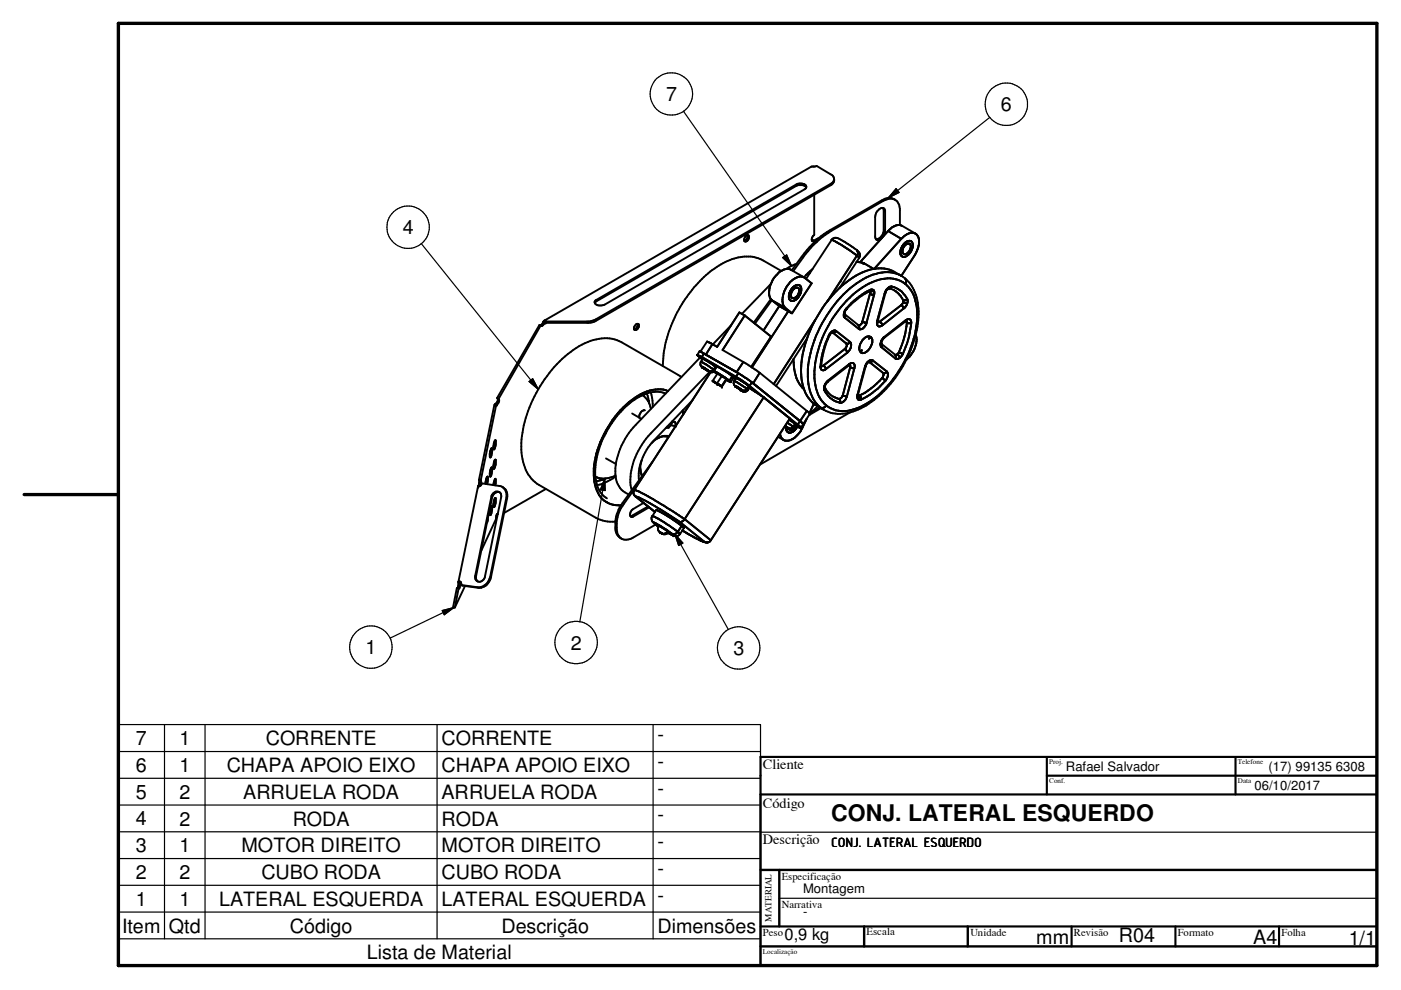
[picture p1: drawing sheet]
<svg xmlns="http://www.w3.org/2000/svg" width="297mm" height="210mm" viewBox="0 0 297 210" stroke-linecap="round" stroke-linejoin="round" font-family="sans-serif">
<g fill="none" stroke="#000" stroke-width=".41">
<path d="M170.9 39.8l-.2-.3a1.83 1.83 0 0 0-1.9-.1l-42.4 24.5-.3 .3M176.9 38a1.26 1.26 0 0 1-.8 1.3l-50.1 28.9-1.2 .3h-9.1M158 50.2l.4-.3h.3a.78 .78 0 0 1 0 .9 .78 .78 0 0 1-.9 .3zM158.5 49.9a1.15 1.15 0 0 1-.7 1.2M165.6 57.4l-3.8-2.2a8.7 8.7 0 0 0-8 .3 25.7 25.7 0 0 0-11.7 14.2 23.1 23.1 0 0 0-1.6 7.9M168.9 56l-1.3 .5-.9 .5M171.7 57.9l-.7 .4M172.1 51l.2 .1h.6M172.1 51h1M172.3 57l-1.8 1.8-2.8-1.6a2.6 2.6 0 0 0-3.1 1.1 4.9 4.9 0 0 0-1.3 4.9l.4 .5M172.6 41.3v8.5l-.5 .7v.5M172.9 51.1h.1"/>
<path d="M173.1 50.8h.1M173.1 50.8l-.1 .2M173.4 50.6l-.3 .2M176.3 50.9v-.1a25.4 25.4 0 0 1 5.9 3.9M176.3 50.9a1.34 1.34 0 0 1 2-.1l3.3 2.2M176.3 50.9l-5.4 8.2M179.5 59.8l-1.5 1.2M180.8 58.8l-1.4 1.1M181.5 58.4l-1.5 1M181.6 55.5a5.4 5.4 0 0 1 3.6 1.5M181.6 53l.6 .6a1.02 1.02 0 0 1 0 1.1M181.6 53l.2 .2"/>
<path d="M181.6 55.5l.8 .1M181.8 53.2l.1 .4-.1 .4-6.4 10M182.2 54.7l-4.1 6.3M182.4 55.6l.7 .2M184.9 57.1l-2.7 1M185 57.1l-1.4 .3-2.2 1.1M186.3 56.9l-1.3 .2M186.9 56.9l1.7 .3M186.9 56.9l-2 .2M187 50.5l-.8 .4-.5-.2M187.1 50.3l.6-1.2v-4.5l-.3-.4a1.53 1.53 0 0 0-1.7 1.1l-.2 .8v4l.2 .6M187.2 44.1l.2 .3v4.6a1.91 1.91 0 0 1-1.7 1.7"/>
<path d="M188.3 49a2.46 2.46 0 0 1 3-1.1l2.8 1.6M188.3 49l-5.9 6.6M188.3 49l2.8 1.6M188.6 57.2l2.5 1.3M189.8 42.3a2.39 2.39 0 0 0-2.8 .2l-11 6.3a19.3 19.3 0 0 0-6 5.6l-2.2 2.9M190.8 47.7v-3.5a2.03 2.03 0 0 0-1-1.8 2.03 2.03 0 0 0-2.1 0l-11.4 6.5a21.8 21.8 0 0 0-6 5.7l-2.1 2.9M190.9 53.2l.1 .9M190.9 53.8l.1 .2M191 54l.5 .4M191 54l.2 .3M191 52.9l-.1 .4M191 52.7l-.1 .7"/>
<path d="M191.1 58.5a7.3 7.3 0 0 0-6.1-.2 20.7 20.7 0 0 0-9.7 8.6 21.5 21.5 0 0 0-3.8 15.2 7.1 7.1 0 0 0 2.4 4.3M191.1 58.5l.8 .5M191.1 50.6l-5.7 6.4M191.3 53.1v.4l.4 .4 .5-.1 .4-.3M191.4 52l-.3 .6M191.4 50.3l-.3 .3M191.5 52.6l-.2 .5M191.6 51.8l-.4 .7M191.7 51.6l-.2 .3M191.8 52.2l-.5 .9M191.9 59l.2 .5-.2 .7M191.9 59a9.8 9.8 0 0 1 2.8 8.3 23.3 23.3 0 0 1-2.5 8.9"/>
<path d="M192 51.4l-.7 .7-.3 .9M192.1 51.4l-.2 .1M192.1 51.8l-.5 .6M192.2 54.3l-.6 .2M192.4 51.6l.5 .1 .2 .3M192.4 51.1l-.2 .2M192.4 51.6l-.3 .3M192.4 51.1l-.2 .1M192.5 51.6l-.4 .2M192.6 53.5l-.6 .4M192.7 53.3l-.1 .2M192.7 51.6l.1 .1"/>
<path d="M192.8 51.6l.2 .2M192.9 51.1h.2a1.65 1.65 0 0 1-.1 2.4l-.4 .5a1.32 1.32 0 0 1-1.3 .4l-.2-.2M192.9 51.1h-.5M193 52.8l-.3 .5M193 51.9l.1 .4M193.1 52.5l-.5 1M193.1 52.2l-.1 .4M193.2 51.1h-.5l-.8 .3M193.2 51.2l.2 .2M193.2 49.4l-.9 .3-.9 .6M193.4 51.4l.1 .2M193.5 51.9a2.59 2.59 0 0 1-1 2.2"/>
<path d="M193.5 49.4l.5 .1M194.1 49.6l.2 .1M194.4 49.8l.5 1.2M194.5 50a1.51 1.51 0 0 0-2.1-.4l-1 .7M194.6 50.1l.1 .2M194.8 52l-.9 2.1-2.8 4.4M194.8 50.5l.1 1.2M194.9 51.6l-.4 1.3M114.3 69l-8.9 15.4M114.3 69l.3 .1M114.6 69.1l-8.9 15.5M115.1 68.4l-.2 .4-.6 .2"/>
<path d="M115.1 68.4l.3 .2M115.4 68.6l-.5 .5h-.3M115.4 68l56.6-32.7 1.1-.1 3 1.8a1.07 1.07 0 0 1 .7 1 1.07 1.07 0 0 1-.7 1l-50.1 28.9-1.2 .3h-9.1M115.4 68l.3 .1v.4M115.4 68l-.3 .4M115.7 68.4l-.1-.1-.2 .3M126.3 63.7l42.5-24.6a1.54 1.54 0 0 1 2.2 .5l-.4 .5-42.4 24.5a1.38 1.38 0 0 1-2.1-.6zM134.8 68.8l.5-.1a.75 .75 0 0 1 0 .9 .75 .75 0 0 1-.9 .2v-.5zM135.2 68.7a1.05 1.05 0 0 1-.8 1.1M144.5 79.9l-12.7-7.3a8.6 8.6 0 0 0-8.4 .5 26.6 26.6 0 0 0-11.4 14 17.2 17.2 0 0 0-.5 12.5 6.9 6.9 0 0 0 2.8 3.2l12.5 7.2 1.5 .5 2.2 .1M147.8 75.3l1 .4M147.8 75.3l1.1 .9"/>
<path d="M148.4 74.5h.1M148.4 75.8l-13.6 14.3a14.5 14.5 0 0 0-4.2 11 4.4 4.4 0 0 0 2.7 3.8M148.5 74.5l.8 .5M148.5 74.5h-.2l-.5 .8M148.6 76.7l1.1 .6 1.6 1.1M148.6 76.7l-.1 .7 .4 .5M148.8 75.7l7.2 4.2M148.9 77.9l-.1-.1 .6 .3M148.9 77.9l.2 .1M149 77.9l-.2-.1 .6 .3M149 77.9l.4 .1zM149.1 78l.6 .4"/>
<path d="M149.1 78l.5 .3M149.1 77.9v.1M149.1 78l.2 .1M149.3 76.2l.3 .2M149.3 76.2l-.3-.1-.4 .6M149.3 75l7.2 4.1M149.3 75l-.5 .7M149.3 78h.1M149.4 78l.8 .6M149.4 78.2l.3 .2M149.4 78v.1M149.6 76.4l.5 .2"/>
<path d="M149.6 76.4l.2 .1M149.6 78.3l.3 .2M149.6 78.2v.1M149.7 78.4l.2 .1M149.9 78.5l.4 .2M149.9 78.5h.1M149.9 78.4v.1M150.1 76.6l.8 .5M150.1 76.6l.5 .4M150.2 78.6l.3 .3-.2-.2M150.3 78.7l-.4-.2 .5 .3M150.3 78.7h.1"/>
<path d="M150.4 78.8l.3 .1M150.4 78.7h.1M150.4 78.9l-12.4 13a15 15 0 0 0-4.3 11l.2 1.1M150.7 78.9l-16.3 25M150.8 77.1l1.1 .8M150.9 77.1l.8 .7-.4 .6M151 73l-1.4 2.2 6.6 3.7 1.4-2.1M151 73l-1.1-.6-1.4 2.1M151.3 78.4l-.6 .4-.5-.2M151.3 78.4l.2 .1M151.4 78.7l.7 .6-.4-.3M151.4 78.7h.1"/>
<path d="M151.4 78.7l.3 .1M151.4 78.8l-.7 .1M151.7 78.8l2.9 1.9M152.1 77.8l.3 .1M152.1 77.8l-.1-.1-.6 1M152.4 77.9l1.4 .8M152.4 77.9l.8 .5M153 79.8l-.9-.6-1 1.6M153.1 79.8l-1 1.5M153.1 79.8h.1M153.1 79.8l.9 .5M153.3 79.9l.2 .1"/>
<path d="M153.7 78.7l.3 .2M154 78.9l.9 .6M154.3 79l.9 .8M155 69l-3.9 4M155.1 79.6l.2 .2M155.2 79.8l.3 .2M155.3 79.8l-.7 .9M155.3 79.8l.2 .2M156 79.9l2.9 1.9M156.5 79.1l2.9 2M156.5 79.1l-.5 .8M157.6 76.8l3.5 2.2"/>
<path d="M157.9 66.9l5.6 4.5-4.2 6.4M157.9 66.9l-4.7 7.3 4.4 2.6M157.9 66.9l-1.1-.6-4.7 7.2-1.1-.5M161.1 79l-1.4 2.3 10.6 8.6M161.1 79l10 8.1M163.4 63.4l-3.6 5M163.5 60.2l-6.2 6.3M163.7 63.7l2.8 1.6M163.7 63.7l1.5 1.2M163.7 63.6l-3.6 5M165.2 64.9l1.9 1.1M165.2 64.9l-3.3 5.2"/>
<path d="M166.5 65.3a3 3 0 0 1-.2-3.5 4.4 4.4 0 0 1 3.6-3.2l.5 .2 1.7 1.3-4.2 6.3M166.5 65.3l1.4 1.1M167.1 66l.8 .4M167.1 66l-7.7 11.9M167.3 62.9v.6l.3 .2M167.4 62.1l-.1 .6M167.6 61.6l-.3 1.2M167.7 63.8h.2M167.8 61.3l-.2 .4M167.8 61.9l-.1 1M168 61.1l-.3 .3M168.2 76.1a8.6 8.6 0 0 0 2.3 6.4"/>
<path d="M168.4 63.8h-.5M168.6 60.6a2.28 2.28 0 0 0-1 3.1 1.37 1.37 0 0 0 1.6-.6 2.47 2.47 0 0 0 .6-2.2M168.6 63.6l-.2 .2M168.7 61l-.7 .7M168.8 60.5l-.9 .7M168.9 61h.1M169 60.4a.74 .74 0 0 1 .8 .5M169 60.4l-.8 .5M169.1 61l.3 .2 .1 .4M169.1 62.6l-.4 .4M169.1 60.4l-.4 .1M169.2 60.4l.2 .1"/>
<path d="M169.3 63l-.9 .8M169.4 62l-.2 .4M169.4 62.9l-.7 .6M169.5 61.7a1.43 1.43 0 0 1-1.6 1.5l-.2-.3M169.5 61.7a.64 .64 0 0 0-.5-.7 .64 .64 0 0 0-.8 .3l-.4 .7-.1 .9M169.5 61.7l-.1 .2M169.5 60.5l.3 .5M169.8 62.1l-.3 .6M169.8 60.9l.1 .4M169.9 79.8a7.5 7.5 0 0 0 3.4 6.3M169.9 61.6l-.3 .9M169.9 61.5l-.1 .3"/>
<path d="M169.9 77.7v1.7M169.9 76.9l-.1 2.1a9.9 9.9 0 0 0 .8 3.8M171.2 71.7l-6.7 10.1M172.4 68.7l-1.1 2.6a21 21 0 0 0-1.3 5.3M172.8 67.9l-8.8 13.5M172.9 67.8a23.8 23.8 0 0 0-3 9.6M173.9 77.7a.65 .65 0 0 0 .4 .8 .65 .65 0 0 0 .8-.2M174.2 77.5l-.3 .2M174.4 65.3l-.5 .8M174.6 77.5l-.4 .1M174.6 77.5l.5 .8M175 64.5l-2.2 3.5"/>
<path d="M175.6 63.7l-.8 .9M175.7 71.1a20.8 20.8 0 0 0-1.8 6.6M175.7 71.1h.1M175.8 71.1l-.8 2.1a15 15 0 0 0-.8 4.5M176.2 62.9l-.8 1M176.4 70.3v.2M176.4 70.5l-.6 .6M176.4 70.3l-.7 .8M176.5 70.4l-.1 .1M176.5 70.4l2.9 2.4M177 70.1l-.6 .2M177.3 70.2l-.5-.1a1.69 1.69 0 0 0-1.1 1"/>
<path d="M177.3 70.2l-.4 .3-.4-.1M177.3 70.2l3 2.3M177.3 61.7l-.6 .7M178.8 60.4l-2.7 2.7M179.1 67.4l3 2.3M179.1 66.6l.1 .3-.1 .5M179.1 66.6l2.9 2.4 .2 .4-.1 .3M179.1 74l-4.5 3.5M179.1 74l.6 .8M179.4 72.8l.1 .6-.4 .6M179.4 65.4l-.5 1a.78 .78 0 0 0 .2 1M179.4 65.4l.1 .2"/>
<path d="M179.5 65.6l-.3 .4-.1 .6M179.7 74.8l-4.6 3.5M180 77.2a.71 .71 0 0 1 1.1-.1 .71 .71 0 0 1 0 1M180 77.2l-4.5 3.5M180 77.4l-4.5 3.6M180 77.2v.2M180.2 77.3l.1 .6M180.2 77.3h.1M180.2 77.3l-.1 .1M180.3 72.5a1.79 1.79 0 0 1-.6 2.3M180.3 72.5l-.4 .4-.5-.1M180.3 77.9l-1.6 5.9"/>
<path d="M180.3 77.9l.8 .2M181.1 78.1l-1.5 5.9M182.7 74.2l-.2 .5M182.8 68.2v.2a.77 .77 0 0 1-.8 .6M182.8 68.2l.9 .2M183.4 77.8l-1.6 5.9M183.6 77.6l-.2 .2M183.6 77.6l-1.7 6M183.7 68.4a1.62 1.62 0 0 1-1.5 1.4l-.1-.1M184.3 76.7l2.9 2.4M184.3 76.7l-.5 .4-.2 .5M184.3 76.7h.1"/>
<path d="M184.4 61.8v.5M184.4 61.8h.1M184.4 62.3l.9 .2M184.4 62.3l-1.6 5.9M184.5 61.5l-.2 .3-.9 .5a13.7 13.7 0 0 0-3.9 3.3M184.5 61.5a16.3 16.3 0 0 0-5.1 3.9M184.6 71.5a1.41 1.41 0 0 0-1.9 .9 1.83 1.83 0 0 0-.2 2.3M184.6 71.5l-.4 .3M184.6 71.5a1.97 1.97 0 0 1-.4 2.6 1.28 1.28 0 0 1-1.7 .6M184.9 61.4l-.4 .1M184.9 61.4l.3 .1M185.1 76.5a1.22 1.22 0 0 0-1.6 1l-.1 .3"/>
<path d="M185.1 76.5l2.9 2.3M185.1 76.5a.61 .61 0 0 1-.8 .2M185.2 61.5l.2 .4M185.2 61.5l-.4 .3h-.4M185.3 61.6v.9M185.3 62.5l-1.6 5.9M185.4 62.2l-.1 .3M186 68.1a.72 .72 0 0 0 .1 1 .72 .72 0 0 0 1-.1M186.1 68l-.1 .1M186.1 68v.3M186.1 68.3v.1M186.5 68.2l-.4 .1"/>
<path d="M186.5 68.2l.6 .8M186.9 72.9l2.9 2.3 .1 .3v.5M186.9 72.9l.1 .3-.1 .4M186.9 72.9h.1M186.9 73.6l3 2.4M187.2 79.1l.2 .4-.4 .6M187.4 71.7l-.4 .6-.1 .6M187.5 71.5a1.68 1.68 0 0 0-.6 2.1M187.5 71.5l-.1 .2M187.6 62.2l-1.6 5.9M187.7 62.1l-.1 .1M187.7 62.1l-1.6 5.9"/>
<path d="M188 78.8a1.58 1.58 0 0 1-.3 2M188 78.8a.58 .58 0 0 1-.8 .3M188.5 61.1l-.6 .6-.2 .4M188.5 61.1a4.4 4.4 0 0 1 3 2.5M189.1 60.7l-.6 .2a2.05 2.05 0 0 0-.9 1.3M189.1 60.7a4.7 4.7 0 0 1 3.3 2.7M189.1 60.7l-.3 .4h-.3M189.8 75.2l.1 .1M190.2 75.1l.6 .8-.6 .2-.3-.1M190.2 75.1l-.3 .2M190.6 76l-.5 .1M190.6 74.7l-.7 .6"/>
<path d="M190.6 74.7l.8 .4M190.6 74.7l-.4 .4M191.1 64.7l.5 .7M191.1 64.7l-4.6 3.5M191.4 75.1l-.6 .8M191.5 64.1l.9 .2-.3 .6M191.5 63.6v.3M191.5 63.9l-.4 .8M191.5 63.9v.2M191.6 65.4l-4.5 3.6M191.9 60.2a6.5 6.5 0 0 0-7-.3 22.9 22.9 0 0 0-11.2 13.6 14.9 14.9 0 0 0-.3 10.1l.6 1.1 1.2 1.3M191.9 65.1l-.3 .3"/>
<path d="M191.9 60.2a7.9 7.9 0 0 1 2.6 6.6 24.4 24.4 0 0 1-10.2 18.4 8.6 8.6 0 0 1-7.6 1.6l-1.5-.8M192 68.2l-4.6 3.5M192 67.9l-4.5 3.6M192 67.9a.66 .66 0 0 1 .8-.2 .66 .66 0 0 1 .4 .8M192 67.9v.3M192.1 68.1h.1M192.1 68.1l-.1 .1M192.1 64.8l-.5 .6M192.1 68l.2 .4M192.2 68l-.1 .1M192.2 76.2a22.5 22.5 0 0 1-10.2 10.6l-1.7 .6M192.3 68.4l.3 .1h.6"/>
<path d="M192.3 68.4l-.6 3.1-1.1 3.2M192.4 63.4v.7l-.1 .5M192.4 63.4l-.5 .3-.4-.1M192.4 63.4v.4M193.2 68.5a19.3 19.3 0 0 1-1.8 6.6M194.1 71a5.2 5.2 0 0 1-1.9 5.2M103.9 96v1M103.9 99.9l.2-.6 .2-.2a2.78 2.78 0 0 1-.3 1.9M103.9 97h.1M103.9 99.9a1.14 1.14 0 0 0 0 1.1M104 95.5l.2-.5 .1 .2a2.55 2.55 0 0 1-.3 1.8M104 95.6l-.1 .4"/>
<path d="M104 95.5l-.2 .9M104 99.7v.2M104 99.9l-.1 .1M104.7 93.9v1.4l.4-.7v-1.3l-.4 .6-.1 .8M104.7 98l-.1 .8 .1 .6 .4-1v-.9l-.2 .1-.3 1.2M104.9 85.7l.4 .2M105.1 85.6l.3 .2M105.2 85.9h-.4l-3.2 15.8M105.2 85.9l-3.3 15.9M105.4 84.4a1.17 1.17 0 0 1-.5 1.5M105.4 85.8l-.2 .1M105.4 84.4l.3 .2"/>
<path d="M105.7 84.6l.1 .5-.4 .7M128.5 97.2l2.1 1.2M134 87.7l2 1.1M135.8 99.2l.1 1.1 .3 .6M136.1 97.6l-.3 1.9 .3 1.5M136.1 97.6l-.6 2.2v2M136.2 83.8a4.3 4.3 0 0 1 1.8 2.9M136.7 83.6l-.3 .3M136.7 87h-.1a1.43 1.43 0 0 0-1 1.6M137.1 83.4a5.5 5.5 0 0 1 4 0M137.1 83.4l.5 1.6M137.1 83.4a16.7 16.7 0 0 0-8.7 8.5 15.5 15.5 0 0 0-1.8 11"/>
<path d="M137.3 84.8l.3 .2M137.6 85v.5M137.6 85l-.1 .1M138 83.2l.3 1.1 .1 2M138.3 98l-6.3 8.6a7.7 7.7 0 0 0-1.5 5.9l.4 1 .9 .7M139.7 92.8l-.3 .2M140.1 82.5l.5 .1M140.6 82.6a8.4 8.4 0 0 0-6 1.7 21 21 0 0 0-8.7 16.5 7.1 7.1 0 0 0 2.2 5.4 5.3 5.3 0 0 0 3.6 .9M140.6 82.6l1 .3M141.3 90.7h.5M141.4 90.5l.4 .2M141.7 92.7a3.1 3.1 0 0 0-3.6 1.3"/>
<path d="M141.8 92.5a2.57 2.57 0 0 0-1.8 .1M142.2 90.2l-.4 .5M142.2 90.2l1 .2M142.5 89.3l.2 .1M142.6 89.2l.6 .3M142.6 89.4h.1M142.6 89.4l.3 .1M142.6 89.4l-.4 .8M142.9 89.5l.3 .1M142.9 89.5h.3M143.2 89.5v.1M143.2 89.6l.1 .7"/>
<path d="M144.7 87l.2 .9M146.8 84.9l-8.6 9-1.1 1.4-1 2.3M151.1 80.8l.3 .1M151.1 80.8l.4 .3M151.4 80.9l-.2-.1 .4 .4M151.4 80.9l.8 .5M151.5 81.1l.4 .2M151.7 81.2l.4 .2M151.8 81.2l1.1 .7M152 81.4h.1M152.1 81.3v.1M152.1 81.3l.4 .2"/>
<path d="M152.1 81.4h.1M152.2 81.4l.3 .1M152.2 81.4h-.1M152.3 81.5l.8 .5M152.5 81.5l.5 .4M152.5 81.5l.4 .3M152.9 81.9l.1 .1M153 81.9l.1 .1M153.6 80.1l.5 .3M154 80.3l.1 .1M154 80.3l-1 1.6M154.1 80.4h.1"/>
<path d="M154.1 80.4l-1 1.6M154.2 80.7l-.2-.1 .9 .4M154.3 80.7l.2 .1M154.6 80.7l.3 .3M155.5 80.2l.4 .2M155.5 80l-.6 1M155.7 80.8l.8 .4 1.9 1.3M155.9 81.8v.1M155.9 81.8h.1M155.9 81.9l.1 .1M155.9 81.9h.1M155.9 81.8l.2 .1"/>
<path d="M155.9 81.9l.8 .4M156 82l.8 .5M156.1 81.9h.1M156.1 81.9l.3 .2M156.1 81.9l.4 .2M156.1 81.9l.1 .1M156.2 80.2l2.3 1.4M156.2 80.2l1 .6M156.2 80.2l-.7 1 .2 .4 .3 .3M156.2 82v.1M156.2 82h.1M156.3 82.2l.5 .3"/>
<path d="M156.3 82l.2 .1M156.5 82.1l.8 .6M156.7 82.3l.3 .3M156.7 82.3h.1M156.8 82.5l.2 .1M156.8 82.5l.4 .3M157 82.6h.1M157 82.5h.1M157 82.5l.5 .3M157 82.5l.3 .3M157 82.6l.3 .2M157.3 82.7l.1 .1"/>
<path d="M157.3 82.8h.1M157.3 82.7h.1M157.3 82.8l.1 .1M157.4 82.8h-.1M157.4 82.8h.2M157.4 80.9l.8 .5M157.4 82.8h.1M157.5 82.8l-.1 .1M158.4 82.5l.4-.7 .2 .3-.4 .6M158.4 82.5l-.5 .3h-.4M158.4 82.5l.2 .2M158.4 81.6l.3 .1"/>
<path d="M158.6 82.7a.78 .78 0 0 1-1.2 .2M158.6 81.7l.2 .2M158.9 82.3l3 1.9M158.9 81.8l10.2 8.2M159.4 81.1l10.2 8.2M159.4 81.1l-.5 .7M161.9 84.2l-16.7 25.9M161.9 84.2l5.6 4.5-16.8 25.9M165 92.6l1.2 .7M166.4 90.4l.4 .3M166.4 90.4h.1M166.5 90.3v.1"/>
<path d="M166.6 90.6l.2 .1M166.7 90.6v.5M166.7 91.1l.3 .5M166.7 90.7l.4 .1M166.8 90.5l-.3-.2 .6 .4M166.8 90.5l.3 .2M166.8 90.6l.4 .3M166.8 90.6l.5 .3M166.8 90.7l.3 .1M166.8 90.7h.1M166.8 90.6h.1M166.8 90.6v.1"/>
<path d="M166.8 90.7l.2 .1M166.9 89.6l1.3 .9M167 91.6l.3 .1M167 90.8h.1M167.1 90.7l.1 .1M167.1 90.8l.1 .1M167.2 90.9l.3 .3M167.2 90.9l.4 .2 .6-.2M167.2 90.9l.1 .1M167.2 90.8l.1 .1M167.3 90.8h.1M167.3 90.9v.1"/>
<path d="M167.4 91.1l.2 .1M167.6 89.2l-.3-.2 .8 .5M167.8 89.3l.3 .2M168.1 91.1l-.4 .1M168.1 91.6l-.5 .1M168.1 89.5l.5 .4M168.1 89.5l.4 .3M168.1 91.1l-.6 .1M168.2 90.5l-.5 .3h-.5M168.2 90.5l.2 .2M168.2 90.9l-.1 .2M168.4 90.7l-.2 .2"/>
<path d="M168.5 91.2a1.1 1.1 0 0 1-1.5 .4M168.5 91.2l-.3 .2M168.7 90.3l-.3 .4M168.7 90.3l-.6 .8M168.7 90.3l1.1 .4M168.7 90l.1 .1M168.7 90l-.1-.1-.4 .6M168.8 90.1l-.5 .7M169 90.5l-.5 .7M169.1 90l.7 .7M170.3 89.9v.1M170.3 90l-.5 .7"/>
<path d="M170.7 83.2l.7 1.1 1.1 1.3M171 88.8l-.9 1.9a5.3 5.3 0 0 1-2.9 2.7 1.43 1.43 0 0 1-1.8-1.5M171.1 87.1l-2 2.9M171.1 87.1l.6 .7-1.4 2.2M172.5 85.6l1.4 .8M172.5 85.6l-.9 2M172.5 85.6l.8 .5M172.7 85.7l-.2 .2M173.3 86.1l1.4 .8M173.4 86.1l-1.4 1.4M173.8 86.4l-2.1 1.2M173.9 86.4l.8 .5"/>
<path d="M174.1 86.5l-2.6 1.5M174.7 86.9a7.3 7.3 0 0 0 5.6 .5M174.7 81.9v.3M174.8 82.8a4.8 4.8 0 0 0 3.3 2.6M174.9 81.8l-.2 .1M174.9 82.2l-.1 .6M174.9 82.2a4.2 4.2 0 0 0 3 2.4M174.9 81.8v.4M175.2 81.1l-.2 .3a1.46 1.46 0 0 0-.2 1.4M175.2 86a1.05 1.05 0 0 1-1.3 .4M175.3 80.9l-.1 .2M175.3 80.9l-.6 1"/>
<path d="M175.5 80.7l-.6 1.1M175.5 80.7l-.2 .2M177.9 84.6l.2 .2v.6M178.7 83.8l-.4 .7-.4 .1M178.7 83.8l.9 .2M179.6 84a1.61 1.61 0 0 1-1.5 1.4M180.3 87.4l-19.1 11.1M181.7 84.1l.2 .6M181.8 83.7v.7l.3 .4M181.8 83.7v.2M181.9 83.6l.2 .6-.2 .5M181.9 83.6l-.1 .1"/>
<path d="M181.9 84.7h.7M182.2 83.9l.3 .2 .1 .6M182.2 83.9h-.3M182.5 84.8h-.3M187 80.1l-2.3 2.2-1.2 .9-1.3 .7M187 80.1l.7 .7M187.7 80.8a17.8 17.8 0 0 1-5.1 3.9M101.3 103.2l-4.1 20.2M101.6 101.7l.3 .1M101.6 101.7v1l-.3 .5M101.9 103l.3-.5 4.3 .7M101.9 103l-.6 .2"/>
<path d="M101.9 101.8v1.2M103 102.6l.1-1.1 .3-.5 .1 .8-.2 .9M103.1 101.6l-.1 .8M103.4 110l-.1 .8M103.9 100.2l-.1 .2M103.9 101h.1M103.9 109.2h.1M104 107.8l-.2 .8M104.1 107.4l.2-.1v.1a2.2 2.2 0 0 1-.4 1.8l-.1-.7zM104.7 106.2v1.3l.4-.7v-1.2l-.4 .5-.1 .8M105 101.5l-.4 1.3 .1-.7M105 101.5h.1"/>
<path d="M105 101.5l.1 .9-.1 .5M105.5 109v.1M105.6 109l-.3 .1-.1 1-3.1 6.6M106 104.4l.2 .3 .1 .8-3.5 16.7a1.2 1.2 0 0 1-1.5 1.1M106 104.4a1.22 1.22 0 0 0-1.8 .9l-3.5 17a.95 .95 0 0 0 .6 1M106 104.4a1.29 1.29 0 0 0-1.7 1.1l-3.4 16.7v.5l.4 .6M106.5 103.2l.4 .4M106.5 103.2l.4 .3M106.9 103.6l.5 .9v1l-3.5 16.8a2.65 2.65 0 0 1-2.7 2.2l-3.4-.5M106.9 103.5l.2 .2 .3 .6 .1 1.3-3.4 16.8a2.64 2.64 0 0 1-2.7 2.2l-3.6-.6M115.7 103.7l-8.8 5.1M126.2 101.1l1 .3 1 .1"/>
<path d="M126.6 101.2l.9 .6M126.6 102.9a5 5 0 0 0 2.1 2.8M127.5 101.8l-1.1 .2M127.6 101.4l-.1 .4M128.2 101.5l-.7 .3M128.2 101.5h.1M128.4 101.4l-.2 .1M128.5 106.4l.2 .1M130.5 100.8l-2.3 .7M130.5 101l-1.7 1.1-1.1 .5-1.1 .3M134.4 103.9l1 .3 3.1 1.6 6.7 4.3M134.4 103.9l-.1 .6 .2 .5"/>
<path d="M134.5 105l.2 .2M134.5 105l.1 .2M134.7 105.2l4.1 3.3-4-3.2M134.7 105.2l.1 .1M134.8 105.3l.7 .2 2.3 1.2 6.3 3.9M135 103.1l-2.7 3.7a7.4 7.4 0 0 0-1.5 3.8 5.4 5.4 0 0 0 .3 2.8 2.13 2.13 0 0 0 3.2 .6l4.7-2.8M136.4 106.6l-2.1 1.3a1.05 1.05 0 0 0-.5 1.7l.5-.1 3.3-1.9M137.4 107.4l-3.5 2h-.3M138.3 109.4a26 26 0 0 1 5.4 3.3M138.3 109.4a1.06 1.06 0 0 0 .3 1.5M138.6 110.8l1 .8M138.6 110.8v.1"/>
<path d="M138.6 110.8l.2 .1M138.6 110.9l.2 .1M138.6 110.9l.2 .2M138.8 110.9l.4 .1M138.9 110.9l1.4 .8M138.9 111.1l.2 .2M139.1 111.3l.5 .3M139.2 108.2l.4 .1M139.2 108.2l-.9 1.2M139.2 108.2h.2M139.3 111.1l.6 .3M139.5 108.3l2.5 1.4"/>
<path d="M139.7 111.5l.3 .1M139.7 111.5a.87 .87 0 0 0 .3 1.4M139.7 108.4l.3 .1M139.9 112.9h.1M139.9 112.9l.3 .1M140 112.9l.2 .1M140 112.9l.3 .2M140 111.6l1.3 .8M140.1 108.6l3.2 2 1.7 1.3M140.1 113l.1 .1M140.2 111.6l1.8 1.2a1.02 1.02 0 0 0 1.7-.1M140.2 113l.1 .1"/>
<path d="M140.3 113.1h.1M140.5 111.8l.6 .4M140.6 112l.5 .3M141.1 112.3l.2 .1M141.2 112.3l1.6 1.2M141.3 112.4l.4 .3M141.6 112.7l.1 .1M141.6 113l.6 .2M141.7 112.8l-.1-.2-.7 .6-.6-.1M141.7 112.8a1.01 1.01 0 0 1-1.5 .2M142.2 113.2l.6 .3M142.2 113.2a1.42 1.42 0 0 0 2 0"/>
<path d="M142.4 110l2.1 1.5M142.6 113.3l.2 .2M143.7 112.7l.5 .5M144.1 110.6l.1 .1M144.1 110.6l5.2 4.3M144.2 110.7h.1M144.5 111.5l-.8 1.2M144.5 111.5l.2 .1M144.6 110.6l-.3 .1M144.8 111.8l.2 .1M145 111.9v.1M145 112l-.8 1.2"/>
<path d="M145.2 110.1l5.5 4.5M145.2 110.1l-.9 .6M146.7 113.7l-2.1-1.2 3.6 2 1.5 .5M146.9 113.7l1.6 .9 .8 .3M149.3 114.9l.4 .1M149.4 114.9h.1M149.6 115h.1M150.7 114.6l-.4 .3-.6 .1M97.2 123.3v.7l-.3 .7M97.2 123.4l.4 .1M97.2 123.3h.1M97.2 123.3l.5 .1 .1 .6"/>
<path d="M97.2 124.8l-.3-.1-.8 4.1h.3M97.2 124.8l-.8 4M97.6 123.5l-.2 1.1-.2 .2M97.6 123.4v.1M98.6 124.2l-2.2 4.6"/>
</g>
<g fill="#000">
<circle cx="178.3" cy="59.5" r=".2"/>
<circle cx="182.9" cy="55.7" r=".2"/>
<circle cx="183.2" cy="55.8" r=".2"/>
<circle cx="115.7" cy="68.3" r=".2"/>
<circle cx="115.7" cy="68.4" r=".2"/>
<circle cx="148.8" cy="77.8" r=".2"/>
<circle cx="149.4" cy="78" r=".2"/>
<circle cx="150.3" cy="78.7" r=".2"/>
<circle cx="150.4" cy="78.8" r=".2"/>
<circle cx="174.2" cy="77.6" r=".2"/>
<circle cx="176.5" cy="70.4" r=".2"/>
<circle cx="180.2" cy="77.3" r=".2"/>
<circle cx="184.3" cy="76.7" r=".2"/>
<circle cx="188.5" cy="61.1" r=".2"/>
<circle cx="192.2" cy="68" r=".2"/>
<circle cx="105.3" cy="85.9" r=".2"/>
<circle cx="143.3" cy="90.3" r=".2"/>
<circle cx="152.1" cy="81.4" r=".2"/>
<circle cx="153.1" cy="82" r=".2"/>
<circle cx="155.9" cy="81.8" r=".2"/>
<circle cx="156.4" cy="82.1" r=".2"/>
<circle cx="157" cy="82.6" r=".2"/>
<circle cx="157.3" cy="82.7" r=".2"/>
<circle cx="157.5" cy="82.8" r=".2"/>
<circle cx="157.6" cy="82.9" r=".2"/>
<circle cx="166.8" cy="90.7" r=".2"/>
<circle cx="167.1" cy="90.7" r=".2"/>
<circle cx="168.4" cy="90.7" r=".2"/>
<circle cx="168.8" cy="90.1" r=".2"/>
<circle cx="171.7" cy="87.8" r=".2"/>
<circle cx="174.9" cy="81.8" r=".2"/>
<circle cx="181.9" cy="83.9" r=".2"/>
<circle cx="101.3" cy="103.2" r=".2"/>
<circle cx="105.3" cy="109.1" r=".2"/>
<circle cx="105.4" cy="109.1" r=".2"/>
<circle cx="139.7" cy="111.5" r=".2"/>
<circle cx="140" cy="112.9" r=".2"/>
<circle cx="142.8" cy="113.5" r=".2"/>
<circle cx="97.6" cy="123.5" r=".2"/>
</g>
<path d="M25.1 5h266.8v199.7h-266.8zM5.1 104.9h20" fill="none" stroke="#000" stroke-width=".71"/>
<path d="M222 160.5v7.9M222 164.5h69.9M262 160.5v7.9M291.9 168.4h-130.7v-7.9h130.7v44.2h-64.7M161.2 196.4h130.7M227.2 196.4v4.3M249.2 196.4v4.3M271.2 196.4v4.3" fill="none" stroke="#000" stroke-width=".46"/>
<g fill="none" stroke="#000" stroke-width=".25">
<path d="M144.9 23.6l22.9 32.8M209.8 24.9l-21.5 17.1M89.3 51.6l24.8 30.9M165.9 54.6l.9-.5 1 2.3zM190 40l.6 .8-2.3 1.2zM112.2 80.9l.7-.6 1.2 2.2zM128.2 101.5l.1 2.5-1-.2zM128.2 101.5l-5.3 30.3M143.1 113.2l1.7 1.9-.9 .6zM143.1 113.2l11.3 20.3M93.8 129.5l2.4-.7-2 1.5zM96.2 128.8l-13.5 6.5"/>
<path d="M25 153.6h136.2v51.1h-136.2zM25 159.3h136.2M34.9 153.6v45.5M43.5 153.6v45.5M92.7 153.6v45.5M138.5 153.6v45.5M25 165h136.2M25 170.7h136.2M25 176.4h136.2M161.2 176.4h130.7M25 182h136.2M25 187.7h136.2"/>
<path d="M25 193.4h136.2M25 199.1h136.2M165.2 190.5h126.7"/>
<circle cx="142.3" cy="19.9" r="4.5"/>
<circle cx="213.4" cy="22.1" r="4.5"/>
<circle cx="86.6" cy="48.2" r="4.5"/>
<circle cx="78.6" cy="137.2" r="4.5"/>
<circle cx="122.2" cy="136.2" r="4.5"/>
<circle cx="156.6" cy="137.4" r="4.5"/>
</g>
<path d="M161.2 168.4v36.3h88M161.2 184.4h130.7M165.2 184.4v12M183.2 196.4v4.3M205.2 196.4v4.3M161.2 200.7h130.7" fill="none" stroke="#000" stroke-width=".51"/>
<path d="M165.9 54.6l.9-.5 1 2.3zM190 40l.6 .8-2.3 1.2zM112.2 80.9l.7-.6 1.2 2.2zM128.2 101.5l.1 2.5-1-.2zM143.1 113.2l1.7 1.9-.9 .6zM93.8 129.5l2.4-.7-2 1.5z" fill="#000"/>
<text font-size="4.9" x="176.2" y="174">CONJ. LATERAL ESQUERDO</text>
<g font-size="4.2">
<text x="141.2" y="21.4">7</text>
<text x="212.2" y="23.6">6</text>
<text x="85.4" y="49.7">4</text>
<text x="121" y="137.8">2</text>
<text x="77.5" y="138.7">1</text>
<text x="155.5" y="138.9">3</text>
<text x="28.8" y="158">7</text>
<text x="38.1" y="158">1</text>
<text x="56.3" y="158">CORRENTE</text>
<text x="93.6" y="158">CORRENTE</text>
<text x="139.4" y="157.1">-</text>
<text x="28.8" y="163.7">6</text>
<text x="38.1" y="163.7">1</text>
<text x="48.1" y="163.7">CHAPA APOIO EIXO</text>
<text x="93.6" y="163.7">CHAPA APOIO EIXO</text>
<text x="139.4" y="162.8">-</text>
<text x="28.8" y="169.3">5</text>
<text x="38.1" y="169.3">2</text>
<text x="51.6" y="169.4">ARRUELA RODA</text>
<text x="93.6" y="169.4">ARRUELA RODA</text>
<text x="139.4" y="168.5">-</text>
<text x="28.8" y="175">4</text>
<text x="38.1" y="175">2</text>
<text x="62.1" y="175">RODA</text>
<text x="93.6" y="175">RODA</text>
<text x="139.4" y="174.2">-</text>
<text x="139.4" y="179.8">-</text>
<text x="28.8" y="180.7">3</text>
<text x="38.1" y="180.7">1</text>
<text x="51.2" y="180.7">MOTOR DIREITO</text>
<text x="93.6" y="180.7">MOTOR DIREITO</text>
<text x="139.4" y="185.5">-</text>
<text x="28.8" y="186.4">2</text>
<text x="38.1" y="186.4">2</text>
<text x="55.4" y="186.4">CUBO RODA</text>
<text x="93.6" y="186.4">CUBO RODA</text>
<text x="139.4" y="191.2">-</text>
<text x="25.9" y="197.7">Item</text>
<text x="28.8" y="192.1">1</text>
<text x="35.8" y="197.7">Qtd</text>
<text x="38.1" y="192.1">1</text>
<text x="46.4" y="192.1">LATERAL ESQUERDA</text>
<text x="61.5" y="197.7">Código</text>
<text x="93.6" y="192.1">LATERAL ESQUERDA</text>
<text x="106.3" y="197.7">Descrição</text>
<text x="139.4" y="197.7">Dimensões</text>
<text x="77.8" y="203.4">Lista de Material</text>
<text x="219.7" y="200.2">mm</text>
<text x="237.2" y="199.6">R04</text>
<text x="265.7" y="200.1">A4</text>
<text x="286" y="200.4">1/1</text>
</g>
<text font-size="3.5" x="166.3" y="199.3">0,9 kg</text>
<text font-size="3.1" x="176.2" y="179.6">CONJ. LATERAL ESQUERDO</text>
<g font-size="3">
<text x="161.8" y="163.1">Cliente</text>
<text x="161.8" y="171.4">Código</text>
<text x="161.8" y="179">Descrição</text>
</g>
<g font-size="2.8">
<text x="226" y="163.5">Rafael Salvador</text>
<text x="266" y="167.5">06/10/2017</text>
<text x="268.9" y="163.5">(17) 99135 6308</text>
<text x="170.3" y="189.4">Montagem</text>
<text x="170.3" y="194.3">-</text>
</g>
<text font-size="2.3" x="183.7" y="198.2">Escala</text>
<g font-size="2.2">
<text x="165.8" y="186.5">Especificação</text>
<text x="165.8" y="192.5">Narrativa</text>
<text x="161.8" y="198.5">Peso</text>
<text x="205.7" y="198.5">Unidade</text>
<text x="227.7" y="198.5">Revisão</text>
<text x="249.7" y="198.5">Formato</text>
<text x="271.7" y="198.5">Folha</text>
</g>
<text font-size="2" x="163.6" y="195.5" transform="rotate(-90 163.6 195.5)">MATERIAL</text>
<g font-size="1.5">
<text x="222.5" y="162">Proj.</text>
<text x="222.5" y="166">Conf.</text>
<text x="262.5" y="166">Data</text>
<text x="262.5" y="162">Telefone</text>
<text x="161.8" y="202.2">Localização</text>
</g>
</svg>
